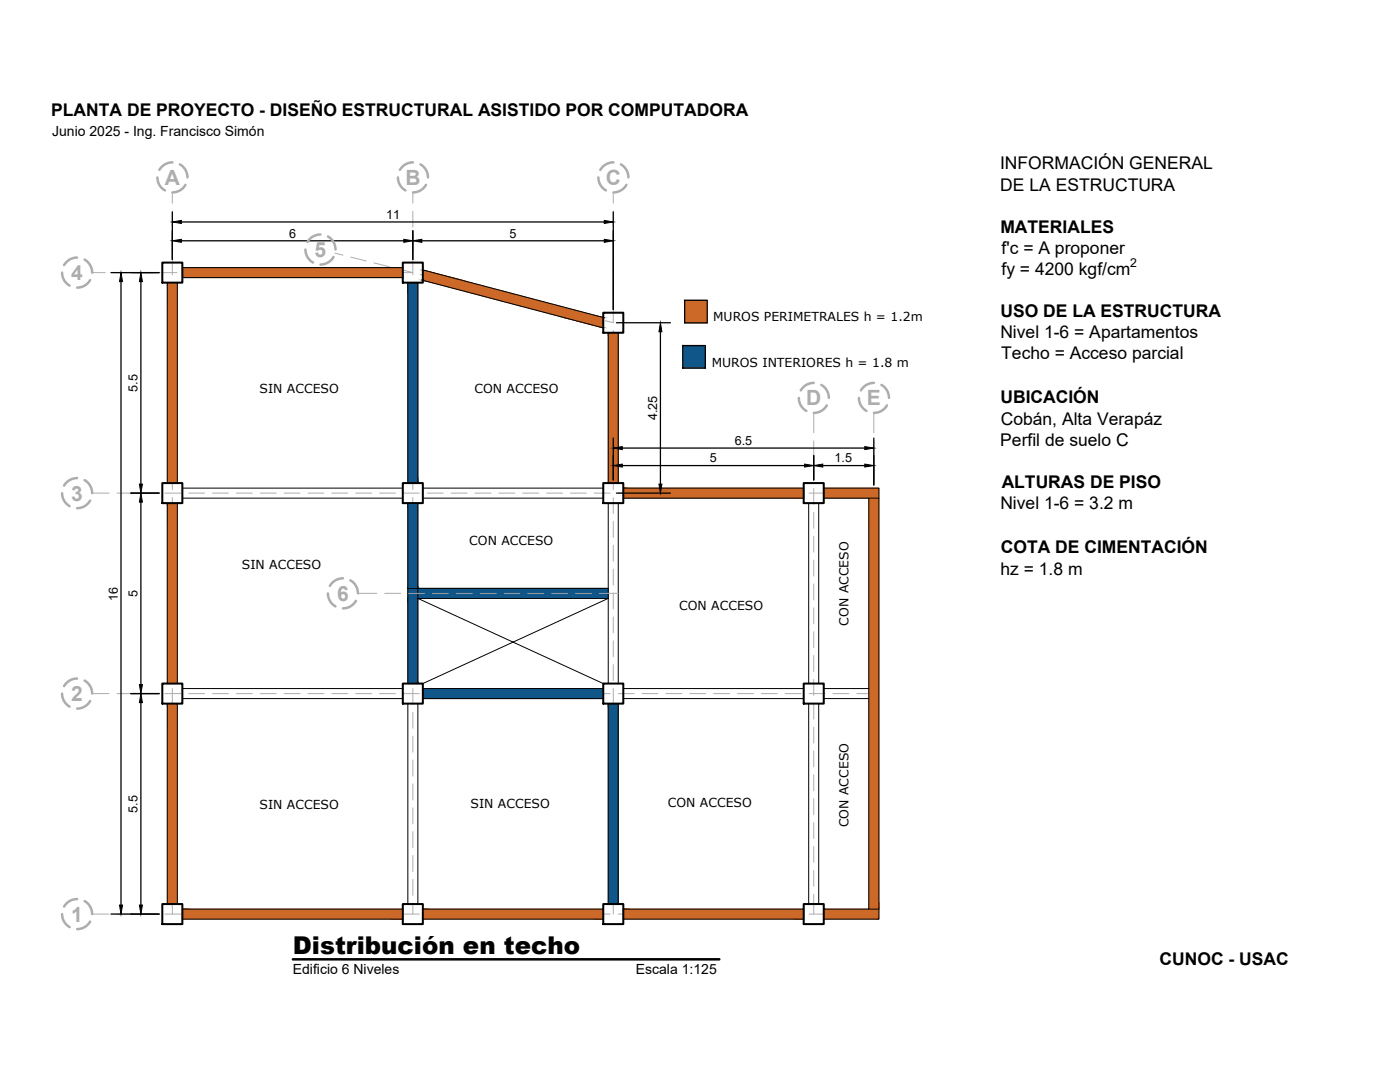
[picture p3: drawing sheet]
<svg xmlns="http://www.w3.org/2000/svg" width="279mm" height="216mm" viewBox="0 0 279 216" stroke-linecap="round" stroke-linejoin="round" font-family="sans-serif">
<!-- layer: 02 Perfiles grilla -->
<g fill="none" stroke="#adadad" stroke-width=".2">
<path d="M34.4 38.4v2.1M82.4 38.4v2.1M122.4 38.4v2.1M18.4 54.4h2.6M22.6 54.4h3.2M27.4 54.4h3.1M32.1 54.4h3.2M34.4 42.1v3.2M34.4 46.9v3.2M34.4 51.7v3.1M34.4 56.4v3.2M36.9 54.4h3.2"/>
<path d="M41.7 54.4h3.1M46.4 54.4h3.2M51.2 54.4h3.2M55.9 54.4h3.2M60.7 54.4h3.2M65.5 54.4h3.2M66.9 50.5l1.5 .4M70 51.3l3.1 .8M70.2 54.4h3.2M74.6 52.5l3.1 .7M75 54.4h3.2M79.2 53.6l3.1 .8"/>
<path d="M79.8 54.4h2.6M82.4 42.1v3.2M82.4 46.9v3.2M82.4 51.7v3.1M82.4 56.4v3.2M83.8 54.8l3.1 .7M88.5 55.9l3.1 .8M93.1 57.1l3.1 .7M97.7 58.2l3.1 .8M102.3 59.4l3.1 .8M122.4 42.1v3.2M122.4 46.9v3.2"/>
<path d="M122.4 51.7v3.1M122.4 56.4v3.2M34.4 61.2v3.2M34.4 65.9v3.2M34.4 70.7v3.2M34.4 75.5v3.1M82.4 61.2v3.2M82.4 65.9v3.2M82.4 70.7v3.2M82.4 75.5v3.1M107 60.5l3 .8M111.6 61.7l3.1 .8"/>
<path d="M116.2 62.8l3.1 .8M120.8 64l1.6 .4M122.4 61.2v3.2M122.4 65.9v3.2M122.4 70.7v3.2M122.4 75.5v3.1M18.4 98.4h3.4M23.4 98.4h3.1M28.1 98.4h3.2M32.9 98.4h3.2M34.4 80.2v3.2M34.4 85v3.2"/>
<path d="M34.4 89.8v3.1M34.4 94.5v3.2M34.4 99.3v3.2M37.7 98.4h3.1M42.4 98.4h3.2M47.2 98.4h3.2M51.9 98.4h3.2M56.7 98.4h3.2M61.5 98.4h3.1M66.2 98.4h3.2M71 98.4h3.2M75.8 98.4h3.1"/>
<path d="M80.5 98.4h3.2M82.4 80.2v3.2M82.4 85v3.2M82.4 89.8v3.1M82.4 94.5v3.2M82.4 99.3v3.2M85.3 98.4h3.2M90 98.4h3.2M94.8 98.4h3.2M99.6 98.4h3.1M104.3 98.4h3.2M109.1 98.4h3.2"/>
<path d="M113.9 98.4h3.1M118.6 98.4h3.2M122.4 80.2v3.2M122.4 85v3.2M122.4 89.8v3.1M122.4 94.5v3.2M122.4 99.3v3.2M123.4 98.4h3.2M128.1 98.4h3.2M132.9 98.4h3.2M137.7 98.4h3.1M142.4 98.4h3.2"/>
<path d="M147.2 98.4h3.2M152 98.4h3.1M156.7 98.4h3.2M161.5 98.4h3.2M162.4 82.4v4M162.4 87.9v3.2M162.4 92.7v3.2M162.4 97.5v3.1M166.2 98.4h3.2M171 98.4h3.4M174.4 82.4v4M174.4 87.9v3.2"/>
<path d="M174.4 92.7v3.2M174.4 97.5v3.1M34.4 104v3.2M34.4 108.8v3.2M34.4 113.6v3.1M34.4 118.3v3.2M71.4 118.4h3.8M76.8 118.4h3.2M81.5 118.4h3.2M82.4 104v3.2M82.4 108.8v3.2M82.4 113.6v3.1"/>
<path d="M82.4 118.3v3.2M86.3 118.4h3.2M91.1 118.4h3.1M95.8 118.4h3.2M100.6 118.4h3.2M105.4 118.4h3.1M110.1 118.4h3.2M114.9 118.4h3.2M119.6 118.4h3.8M122.4 104v3.2M122.4 108.8v3.2M122.4 113.6v3.1"/>
<path d="M122.4 118.3v3.2M162.4 102.2v3.2M162.4 107v3.2M162.4 111.8v3.1M162.4 116.5v3.2M174.4 102.2v3.2M174.4 107v3.2M174.4 111.8v3.1M174.4 116.5v3.2M18.4 138.4h3.4M23.4 138.4h3.1M28.1 138.4h3.2"/>
<path d="M32.9 138.4h3.2M34.4 123.1v3.2M34.4 127.9v3.1M34.4 132.6v3.2M34.4 137.4v3.2M37.7 138.4h3.1M42.4 138.4h3.2M47.2 138.4h3.2M51.9 138.4h3.2M56.7 138.4h3.2M61.5 138.4h3.1M66.2 138.4h3.2"/>
<path d="M71 138.4h3.2M75.8 138.4h3.1M80.5 138.4h3.2M82.4 123.1v3.2M82.4 127.9v3.1M82.4 132.6v3.2M82.4 137.4v3.2M85.3 138.4h3.2M90 138.4h3.2M94.8 138.4h3.2M99.6 138.4h3.1M104.3 138.4h3.2"/>
<path d="M109.1 138.4h3.2M113.9 138.4h3.1M118.6 138.4h3.2M122.4 123.1v3.2M122.4 127.9v3.1M122.4 132.6v3.2M122.4 137.4v3.2M123.4 138.4h3.2M128.1 138.4h3.2M132.9 138.4h3.2M137.7 138.4h3.1M142.4 138.4h3.2"/>
<path d="M147.2 138.4h3.2M152 138.4h3.1M156.7 138.4h3.2M161.5 138.4h3.2M162.4 121.3v3.2M162.4 126v3.2M162.4 130.8v3.2M162.4 135.6v3.1M166.2 138.4h3.2M171 138.4h3.4M174.4 121.3v3.2M174.4 126v3.2"/>
<path d="M174.4 130.8v3.2M174.4 135.6v3.1M34.4 142.1v3.2M34.4 146.9v3.2M34.4 151.7v3.1M34.4 156.4v3.2M82.4 142.1v3.2M82.4 146.9v3.2M82.4 151.7v3.1M82.4 156.4v3.2M122.4 142.1v3.2M122.4 146.9v3.2"/>
<path d="M122.4 151.7v3.1M122.4 156.4v3.2M162.4 140.3v3.2M162.4 145.1v3.2M162.4 149.9v3.1M162.4 154.6v3.2M162.4 159.4v3.2M174.4 140.3v3.2M174.4 145.1v3.2M174.4 149.9v3.1M174.4 154.6v3.2M174.4 159.4v3.2"/>
<path d="M34.4 161.2v3.2M34.4 166v3.1M34.4 170.7v3.2M34.4 175.5v3.2M82.4 161.2v3.2M82.4 166v3.1M82.4 170.7v3.2M82.4 175.5v3.2M122.4 161.2v3.2M122.4 166v3.1M122.4 170.7v3.2M122.4 175.5v3.2"/>
<path d="M162.4 164.1v3.2M162.4 168.9v3.2M162.4 173.7v3.1M162.4 178.4v4M174.4 178.4v4h-3.4M174.4 164.1v3.2M174.4 168.9v3.2M174.4 173.7v3.1M18.4 182.4h3.4M23.4 182.4h3.1M28.1 182.4h3.2M32.9 182.4h3.2"/>
<path d="M34.4 180.2v2.2M37.7 182.4h3.1M42.4 182.4h3.2M47.2 182.4h3.2M51.9 182.4h3.2M56.7 182.4h3.2M61.5 182.4h3.1M66.2 182.4h3.2M71 182.4h3.2M75.8 182.4h3.1M80.5 182.4h3.2M82.4 180.2v2.2"/>
<path d="M85.3 182.4h3.2M90 182.4h3.2M94.8 182.4h3.2M99.6 182.4h3.1M104.3 182.4h3.2M109.1 182.4h3.2M113.9 182.4h3.1M118.6 182.4h3.2M122.4 180.2v2.2M123.4 182.4h3.2M128.1 182.4h3.2M132.9 182.4h3.2"/>
<path d="M137.7 182.4h3.1M142.4 182.4h3.2M147.2 182.4h3.2M152 182.4h3.1M156.7 182.4h3.2M161.5 182.4h3.2M166.2 182.4h3.2"/>
</g>
<g fill="none" stroke="#adadad" stroke-width=".5">
<path d="M31.4 35.4a2.9 2.9 0 0 0 1.5 2.6M34.4 32.4a3 3 0 0 0-2.6 1.5M35.9 32.8a2.97 2.97 0 0 1 1.5 2.6M37 36.9a2.97 2.97 0 0 1-2.6 1.5M79.4 35.4a2.96 2.96 0 0 0 1.5 2.6M82.4 32.4a3 3 0 0 0-2.6 1.5M83.9 32.8a3 3 0 0 1 1.5 2.6M85 36.9a2.97 2.97 0 0 1-2.6 1.5M119.4 35.4a2.96 2.96 0 0 0 1.5 2.6M122.4 32.4a3 3 0 0 0-2.6 1.5M123.9 32.8a2.97 2.97 0 0 1 1.5 2.6M125 36.9a2.94 2.94 0 0 1-2.6 1.5"/>
<path d="M12.4 54.4a2.96 2.96 0 0 0 1.5 2.6M15.4 51.4a2.94 2.94 0 0 0-2.6 1.5M16.9 51.8a3 3 0 0 1 1.5 2.6M18 55.9a2.99 2.99 0 0 1-2.6 1.5M61 49.8a2.94 2.94 0 0 0 1.5 2.6M64 46.8a3 3 0 0 0-2.6 1.5M65.5 47.2a2.97 2.97 0 0 1 1.5 2.6M66.6 51.3a2.97 2.97 0 0 1-2.6 1.5M159.4 79.4a2.9 2.9 0 0 0 1.5 2.6M162.4 76.4a2.94 2.94 0 0 0-2.6 1.5M163.9 76.8a2.97 2.97 0 0 1 1.5 2.6M171.4 79.4a2.94 2.94 0 0 0 1.5 2.6"/>
<path d="M174.4 76.4a2.94 2.94 0 0 0-2.6 1.5M175.9 76.8a2.97 2.97 0 0 1 1.5 2.6M12.4 98.4a2.99 2.99 0 0 0 1.5 2.6M15.4 95.4a3 3 0 0 0-2.6 1.5M16.9 95.8a3 3 0 0 1 1.5 2.6M18 99.9a2.94 2.94 0 0 1-2.6 1.5M165 80.9a2.99 2.99 0 0 1-2.6 1.5M177 80.9a2.99 2.99 0 0 1-2.6 1.5M65.4 118.4a2.99 2.99 0 0 0 1.5 2.6M68.4 115.4a2.95 2.95 0 0 0-2.6 1.5M69.9 115.8a2.97 2.97 0 0 1 1.5 2.6M71 119.9a2.96 2.96 0 0 1-2.6 1.5"/>
<path d="M12.4 138.4a2.96 2.96 0 0 0 1.5 2.6M15.4 135.4a2.94 2.94 0 0 0-2.6 1.5M16.9 135.8a3 3 0 0 1 1.5 2.6M18 139.9a2.97 2.97 0 0 1-2.6 1.5M15.4 179.4a3 3 0 0 0-2.6 1.5M16.9 179.8a3 3 0 0 1 1.5 2.6M12.4 182.4a2.99 2.99 0 0 0 1.5 2.6M18 183.9a2.94 2.94 0 0 1-2.6 1.5"/>
</g>
<!-- layer: 01 Planta caminamiento -->
<g fill="#cd6928" stroke="#cd6928" stroke-width=".2">
<path d="M112.6 63.4h7.8v2z"/>
<path d="M36.4 53.4l44 2v-2zM36.4 53.4l44 2h-44z"/>
<path d="M84.4 53.9l7.8 2zM84.4 53.9l7.8 2h-7.8z"/>
<path d="M84.4 55.9l36 7.5-28.2-7.5zM84.4 55.9l36 7.5h-7.8z"/>
<path d="M112.6 63.4l7.8 2zM120.1 65.4h.3z"/>
<path d="M33.4 56.4l2 40v-40zM33.4 56.4l2 40h-2z"/>
<path d="M33.4 100.4l2 36v-36zM33.4 100.4l2 36h-2z"/>
<path d="M33.4 140.4l2 40v-40zM33.4 140.4l2 40h-2z"/>
<path d="M164.4 181.4l11 2v-2zM164.4 181.4l11 2h-11z"/>
<path d="M124.4 181.4l36 2v-2zM124.4 181.4l36 2h-36z"/>
<path d="M84.4 181.4l36 2v-2zM84.4 181.4l36 2h-36z"/>
<path d="M36.4 181.4l44 2v-2zM36.4 181.4l44 2h-44z"/>
<path d="M121.4 66.4l2 30v-30zM121.4 66.4l2 30h-2z"/>
<path d="M164.4 97.4l11 2v-2zM164.4 97.4l11 2h-11z"/>
<path d="M124.4 97.4l36 2v-2zM124.4 97.4l36 2h-36z"/>
<path d="M173.4 99.4l2 82v-82zM173.4 99.4l2 82h-2z"/>
<path d="M136.6 59.9l4.5 4.5v-4.5zM136.6 59.9l4.5 4.5h-4.5z"/>
</g>
<!-- layer: 01 Planta muros -->
<g fill="none" stroke="#000" stroke-width=".4">
<path d="M32.4 52.4h4v4h-4zM80.4 52.4h4v4h-4zM120.4 62.4h4v4h-4zM32.4 96.4h4v4h-4zM80.4 96.4h4v4h-4zM120.4 96.4h4v4h-4zM160.4 96.4h4v4h-4zM32.4 136.4h4v4h-4zM80.4 136.4h4v4h-4zM120.4 136.4h4v4h-4zM160.4 136.4h4v4h-4zM32.4 180.4h4v4h-4z"/>
<path d="M80.4 180.4h4v4h-4zM120.4 180.4h4v4h-4zM160.4 180.4h4v4h-4z"/>
</g>
<!-- layer: 01 Planta caminamiento -->
<g fill="#105689" stroke="#105689" stroke-width=".2">
<path d="M81.4 56.4l2 40v-40zM81.4 56.4l2 40h-2z"/>
<path d="M81.4 100.4l2 17v-17zM81.4 100.4l2 17h-2z"/>
<path d="M83.4 117.4l38 2v-2zM83.4 117.4l38 2h-38z"/>
<path d="M81.4 117.4l2 2v-2zM81.4 117.4l2 2h-2z"/>
<path d="M81.4 119.4l2 17v-17zM81.4 119.4l2 17h-2z"/>
<path d="M84.4 137.4l36 2v-2zM84.4 137.4l36 2h-36z"/>
<path d="M121.4 140.4l2 40v-40zM121.4 140.4l2 40h-2z"/>
<path d="M136.3 69l4.5 4.4v-4.4zM136.3 69l4.5 4.4h-4.5z"/>
</g>
<g fill="none" stroke="#000" stroke-width=".2">
<path d="M33.4 56.4v40M35.4 56.4v40M36.4 53.4h44M36.4 55.4h44M81.4 56.4v40M83.4 56.4v40M84.1 55.9l36.3 9.5M84.4 53.9l36.2 9.5M121.4 66.4v30M123.4 66.4v30M36.4 97.4h44M36.4 99.4h44"/>
<path d="M84.4 97.4h36M84.4 99.4h36M124.4 97.4h36M124.4 99.4h36M164.4 99.4h9v82h-9M164.4 97.4h11v86h-11M173.4 99.4h2M33.4 100.4v36M35.4 100.4v36M81.4 100.4v36M81.4 117.4h40M83.4 100.4v36"/>
<path d="M121.4 100.4v36M123.4 100.4v36M161.4 100.4v36M163.4 100.4v36M36.4 137.4h44M36.4 139.4h44M84.4 136.4l37-17h-38l37 17M84.4 137.4h36M84.4 139.4h36M124.4 137.4h36M124.4 139.4h36M164.4 137.4h9"/>
<path d="M164.4 139.4h9M33.4 140.4v40M35.4 140.4v40M81.4 140.4v40M83.4 140.4v40M121.4 140.4v40M123.4 140.4v40M161.4 140.4v40M163.4 140.4v40M36.4 181.4h44M36.4 183.4h44M84.4 181.4h36"/>
<path d="M84.4 183.4h36M124.4 181.4h36M124.4 183.4h36M173.4 181.4h2"/>
</g>
<g fill="none" stroke="#000" stroke-width=".25">
<path d="M22.1 54.4h9.7M24.1 56.2v124.4M28.1 56.2v40.4M34.4 42.3v9.5M36.2 48h44.4M36.2 44.3h84.4M82.4 46v5.8M84.2 48h36.4M122.4 42.3v19.5M136.6 59.9h4.5v4.5h-4.5zM123 64.4h10.8M131.8 66.2v30.4"/>
<path d="M136.3 69h4.5v4.4h-4.5zM26.1 98.4h5.7M122.4 87.4v8.4M123 98.4h10.8M124.2 92.9h36.4M124.2 89.4h48.4M162.4 90.9v4.9M164.2 92.9h8.4M174.4 87.4v9.4M28.1 100.2v36.4M26.1 138.4h5.7M28.1 140.2v40.4"/>
<path d="M22.1 182.4h9.7"/>
</g>
<g fill="#000" stroke="#000" stroke-width=".2">
<path d="M24.1 54.4l.4 1.8h-.6zM28.1 54.4l.3 1.8h-.6zM34.4 48l1.8-.2v.6zM34.4 44.3l1.8-.3v.6zM80.6 47.8l1.8 .2-1.8 .4zM82.4 48l1.8-.2v.6zM120.6 47.8l1.8 .2-1.8 .4zM120.6 44l1.8 .3-1.8 .3zM131.8 64.4l.3 1.8h-.6zM27.8 96.6h.6l-.3 1.8zM122.4 92.9l1.8-.3v.6zM122.4 89.4l1.8-.3v.6z"/>
<path d="M131.5 96.6h.6l-.3 1.8zM160.6 92.6l1.8 .3-1.8 .3zM162.4 92.9l1.8-.3v.6zM172.6 92.6l1.8 .3-1.8 .3zM172.6 89.1l1.8 .3-1.8 .3zM28.1 98.4l.3 1.8h-.6zM27.8 136.6h.6l-.3 1.8zM28.1 138.4l.3 1.8h-.6zM23.9 180.6h.6l-.4 1.8zM27.8 180.6h.6l-.3 1.8z"/>
</g>
<path d="M58.4 191.4h85.2" fill="none" stroke="#000" stroke-width=".5"/>
<text font-size="4.9" x="58.4" y="190.4">Distribución en techo</text>
<g font-size="4.2" fill="#adadad">
<text x="32.9" y="36.9">A</text>
<text x="80.9" y="36.9">B</text>
<text x="120.9" y="36.9">C</text>
<text x="62.8" y="51.2">5</text>
<text x="14.2" y="55.9">4</text>
<text x="160.9" y="80.9">D</text>
<text x="173" y="80.9">E</text>
<text x="14.2" y="99.9">3</text>
<text x="67.3" y="119.9">6</text>
<text x="14.2" y="139.9">2</text>
<text x="14.2" y="183.9">1</text>
</g>
<g font-size="3.5">
<text x="10.2" y="23.2">PLANTA DE PROYECTO - DISEÑO ESTRUCTURAL ASISTIDO POR COMPUTADORA</text>
<text x="199.6" y="33.6">INFORMACIÓN GENERAL</text>
<text x="199.6" y="38.1">DE LA ESTRUCTURA</text>
<text x="199.7" y="46.5">MATERIALES</text>
<text x="199.9" y="50.7">f'c = A proponer</text>
<text x="199.9" y="54.9">fy = 4200 kgf/cm</text>
<text x="199.7" y="63.3">USO DE LA ESTRUCTURA</text>
<text x="199.6" y="67.5">Nivel 1-6 = Apartamentos</text>
<text x="199.8" y="71.7">Techo = Acceso parcial</text>
<text x="199.7" y="80.3">UBICACIÓN</text>
<text x="199.6" y="89">Perfil de suelo C</text>
<text x="199.7" y="84.8">Cobán, Alta Verapáz</text>
<text x="199.6" y="101.6">Nivel 1-6 = 3.2 m</text>
<text x="199.9" y="97.4">ALTURAS DE PISO</text>
<text x="199.7" y="110.3">COTA DE CIMENTACIÓN</text>
<text x="199.7" y="114.8">hz = 1.8 m</text>
<text x="231.4" y="192.6">CUNOC - USAC</text>
</g>
<g font-size="2.8">
<text x="10.4" y="27.2">Junio 2025 - Ing. Francisco Simón</text>
<text x="58.4" y="194.4">Edificio 6 Niveles</text>
<text x="126.9" y="194.4">Escala 1:125</text>
</g>
<g font-size="2.5">
<text x="57.7" y="47.4">6</text>
<text x="77.1" y="43.7">11</text>
<text x="101.7" y="47.4">5</text>
<text x="142.3" y="64.1">MUROS PERIMETRALES h = 1.2m</text>
<text x="142" y="73.2">MUROS INTERIORES h = 1.8 m</text>
<text x="27.5" y="78.1" transform="rotate(-90 27.5 78.1)">5.5</text>
<text x="51.8" y="78.4">SIN ACCESO</text>
<text x="94.7" y="78.4">CON ACCESO</text>
<text x="131.1" y="83.8" transform="rotate(-90 131.1 83.8)">4.25</text>
<text x="146.6" y="88.8">6.5</text>
<text x="141.7" y="92.2">5</text>
<text x="166.6" y="92.2">1.5</text>
<text x="48.3" y="113.6">SIN ACCESO</text>
<text x="93.7" y="108.7">CON ACCESO</text>
<text x="23.5" y="119.9" transform="rotate(-90 23.5 119.9)">16</text>
<text x="27.5" y="119.1" transform="rotate(-90 27.5 119.1)">5</text>
<text x="135.5" y="121.7">CON ACCESO</text>
<text x="169.4" y="124.8" transform="rotate(-90 169.4 124.8)">CON ACCESO</text>
<text x="51.8" y="161.4">SIN ACCESO</text>
<text x="93.9" y="161.3">SIN ACCESO</text>
<text x="133.3" y="161.1">CON ACCESO</text>
<text x="27.5" y="162.1" transform="rotate(-90 27.5 162.1)">5.5</text>
<text x="169.4" y="165.1" transform="rotate(-90 169.4 165.1)">CON ACCESO</text>
</g>
<text font-size="2.4" x="225.5" y="53.4">2</text>
</svg>
